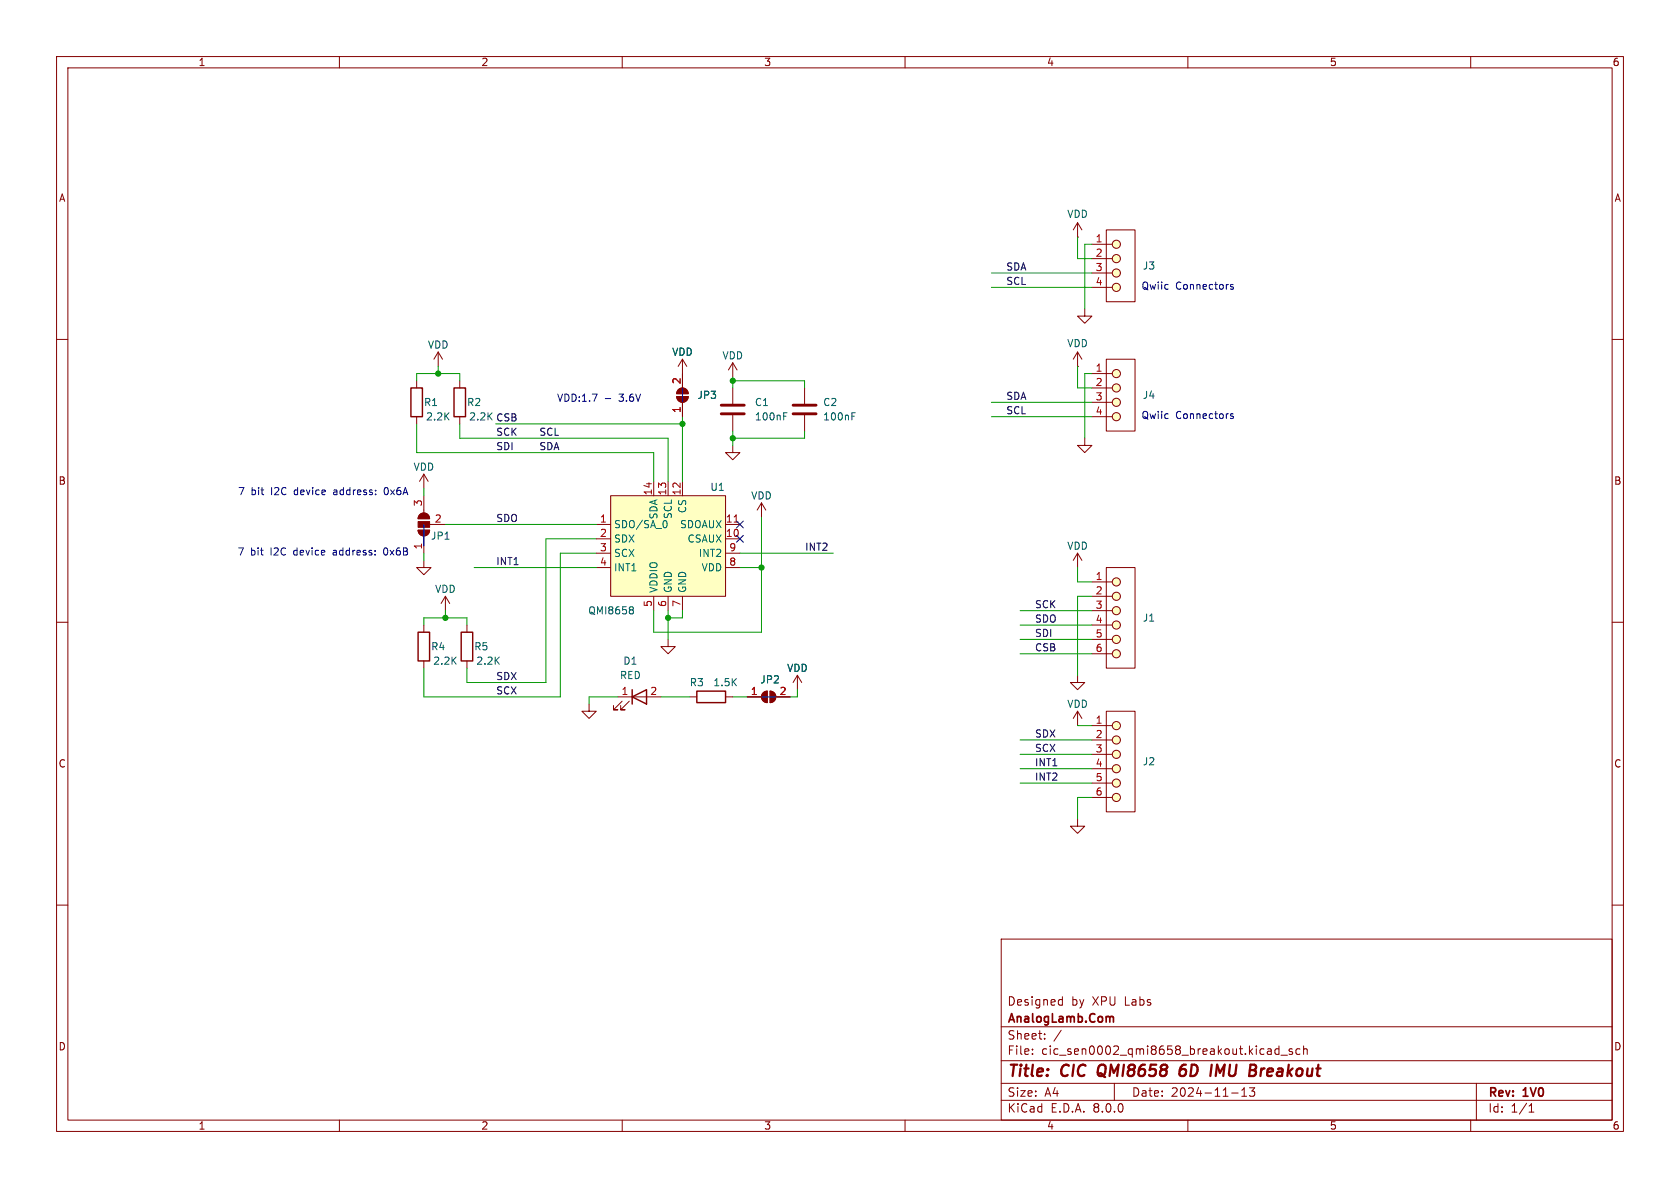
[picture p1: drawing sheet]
<svg xmlns="http://www.w3.org/2000/svg" width="297mm" height="210mm" viewBox="0 0 297 210" stroke-linecap="round" stroke-linejoin="round" font-family="sans-serif">
<g fill="none" stroke="#840000" stroke-width=".18">
<path d="M10 10h277v190h-277zM12 12h273v186h-273zM60 10v2M110 10v2M160 10v2M210 10v2M260 10v2M10 60h2M285 60h2M73.7 67.3v1.3M73.7 73.7v1.2M73.9 93.7h2a1.02 1.02 0 0 1-1 1 1.02 1.02 0 0 1-1-1z"/>
<path d="M74.2 91a1.02 1.02 0 0 1 1.1-.2 1.02 1.02 0 0 1 .6 .9h-2zM74.9 99.1v1.2h1.3l-1.3 1.3-1.2-1.3h1.2M74.9 83.8v2.6M74.9 87.6v3.1M74.9 94.7v3.1M74.9 83.8l.8 1.3M74.9 83.8l-.7 1.3M75.9 92.7h2.8M134.6 88.9l-.7 1.3M134.6 88.9v2.5M134.6 88.9l.8 1.3M10 110h2"/>
<path d="M74.9 110.5v1.3M74.9 116.8v1.3M78.7 105.4l-.7 1.3M78.7 105.4v2.6M78.7 105.4l.8 1.3M82.5 110.5v1.3M82.5 116.8v1.3M118.1 113v1.3h1.3l-1.3 1.3-1.3-1.3h1.3M285 110h2M104.1 124.5v1.2h1.3l-1.3 1.3-1.2-1.3h1.2M109.2 123.2h7.6M110 124l-1.5 1.5h.7h-.7v-.8"/>
<path d="M111.3 124l-1.6 1.5h.8h-.8v-.8M121.9 123.2h1.3M128.3 123.2h1.2M132.1 123.2h2.5M134.9 122.5l.7-.3v2a1.02 1.02 0 0 1-.9-.6 1.02 1.02 0 0 1 .2-1.1zM136.1 122.2a1.02 1.02 0 0 1 1.1 1 1.02 1.02 0 0 1-1.1 1zM137.2 123.2h2.5M190.5 125.7l.8 1.3M190.5 125.7v2.6M190.5 125.7l-.8 1.3M193 138.4h3.6M193 135.9h3.6"/>
<path d="M193 133.4h3.6M193 130.8h3.6M193 128.3h3.6M195.6 125.7h5.1v17.8h-5.1zM10 160h2M190.5 144.8v1.3h1.3l-1.3 1.2-1.3-1.2h1.3M193 141h3.6M285 160h2M177 166h108v32h-108zM187.4 176.7l.4 .1M187.8 176.2v1.5M187.8 177.6l-.4 .1"/>
<path d="M60 198v2M110 198v2M160 198v2M177 194.5h108M177 191.5h108M177 187.5h108M177 181.5h108M182.5 186.3v.1M182.5 185.5v.1M184.7 183.6v.1M184.7 182.8v.1M187.6 182.1l-1.3 2"/>
<path d="M197 191.5v3M210 198v2M217.7 193.2h1.2M219.5 193.8h.9M219.5 192.7l.5-.4v1.5M220.9 192.3h.9l-.5 .6 .4 .1v.7l-.2 .1h-.4l-.2-.1M224.7 185.5v.9M224.7 186.3l-.1 .1M224.7 185.8h-.1M226.1 184.9v1.5M226.1 185.5l-.4-.1-.3 .3v.4l.1 .2h.6M226.5 186.5h1.1"/>
<path d="M228.5 185.5l-.4-.1-.2 .2 .1 .2 .5 .2v.3h-.6M229.8 185.5l-.4-.1-.3 .3v.4l.1 .2h.6M230.5 185.5l.2-.1 .3 .1 .1 .9M230.5 184.9v1.5M260 198v2M261 191.5v6.5M270.3 196.6h.9M270.3 195.5l.4-.4v1.5"/>
<circle cx="197.4" cy="128.3" r=".72"/>
<circle cx="197.4" cy="135.9" r=".72"/>
<circle cx="197.4" cy="130.8" r=".72"/>
<circle cx="197.4" cy="138.4" r=".72"/>
<circle cx="197.4" cy="133.3" r=".72"/>
<circle cx="197.4" cy="141" r=".72"/>
</g>
<path d="M194.3 188.5a1.5 1.5 0 0 0 0 1.6M209.5 189.1a.66 .66 0 0 0-.9 .3M209.6 188.2a.91 .91 0 0 0-1 .9l-.1 .7 .1 .3a.66 .66 0 0 0 .9-.1M215.7 189.6l-.5-1.4-.3 2M223 188.9l-.2 1.3M223.4 188.9l-.5 .4" fill="none" stroke="#840000" stroke-width=".4"/>
<path d="M196.4 179.7l.4 .1v.1v.8" fill="none" stroke="#840000" stroke-width=".3"/>
<g fill="#ffffc2" stroke="#ffffc2" stroke-width=".18">
<circle cx="197.4" cy="141" r=".72"/>
<circle cx="197.4" cy="138.4" r=".72"/>
<circle cx="197.4" cy="135.9" r=".72"/>
<circle cx="197.4" cy="133.3" r=".72"/>
<circle cx="197.4" cy="130.8" r=".72"/>
<circle cx="197.4" cy="128.3" r=".72"/>
</g>
<path d="M72.6 68.6h2.1v5.1h-2.1zM73.9 111.8h2v5h-2zM81.5 111.8h2.1v5h-2.1zM111.8 123.2l2.5-1.3v2.6zM111.8 121.9v2.6M123.2 122.2h5.1v2h-5.1z" fill="none" stroke="#840000" stroke-width=".25"/>
<g fill="#840000" stroke="#840000" stroke-width=".18">
<path d="M73.9 93.7h2a1.02 1.02 0 0 1-1 1 1.02 1.02 0 0 1-1-1z"/>
<path d="M73.9 92.2h2v1h-2z"/>
<path d="M74.2 91a1.02 1.02 0 0 1 1.1-.2 1.02 1.02 0 0 1 .6 .9h-2z"/>
<path d="M134.9 122.5l.7-.3v2a1.02 1.02 0 0 1-.9-.6 1.02 1.02 0 0 1 .2-1.1z"/>
<path d="M136.1 122.2a1.02 1.02 0 0 1 1.1 1 1.02 1.02 0 0 1-1.1 1z"/>
</g>
<path d="M107.9 87.6h20.4v17.8h-20.4z" fill="#ffffc2"/>
<g fill="none" stroke="#840000" stroke-width=".18">
<path d="M190.5 39.4v2.5M190.5 39.4l-.8 1.2M190.5 39.4l.8 1.2M190.5 41.9h.1M191.8 54.6v1.3h1.2l-1.2 1.3-1.3-1.3h1.3M193 50.8h3.6M193 48.3h3.6M193 45.7h3.6M193 43.2h3.6M195.6 40.6h5.1v12.7h-5.1zM77.5 62.2l-.8 1.3M77.5 62.2v2.6"/>
<path d="M77.5 62.2l.7 1.3M81.3 67.3v1.3M81.3 73.7v1.2M119.6 70.1h2.1a1.02 1.02 0 0 1-1.1 1 1.02 1.02 0 0 1-1-1zM119.9 68.9a1.02 1.02 0 0 1 1.1-.2 1.02 1.02 0 0 1 .7 .9h-2.1zM120.6 63.5v5.1M120.6 71.1v2.6M120.6 63.5l-.7 1.3M120.6 63.5l.8 1.3M129.5 78.7v1.3h1.3l-1.3 1.3-1.2-1.3h1.2M129.5 64.1l-.7 1.3M129.5 64.1v2.6"/>
<path d="M129.5 68.6v2.8M129.5 73.4v2.8M129.5 64.1l.8 1.3M142.2 68.6v2.8M142.2 73.4v2.8M190.5 64.8h.1M190.5 62.2v2.6M190.5 62.2l-.8 1.3M190.5 62.2l.8 1.3M191.8 77.5v1.2h1.2l-1.2 1.3-1.3-1.3h1.3M193 73.7h3.6M193 71.1h3.6"/>
<path d="M193 68.6h3.6M193 66h3.6M195.6 63.5h5.1v12.7h-5.1zM105.4 92.7h2.5M105.4 95.3h2.5M105.4 97.8h2.5M107.9 87.6h20.4v17.8h-20.4zM115.6 85.1v2.5M118.1 85.1v2.5M120.6 85.1v2.5M128.3 92.7h2.5M128.3 95.3h2.5"/>
<path d="M128.3 97.8h2.5M190.5 97.8l.8 1.3M190.5 97.8v2.5M190.5 97.8l-.8 1.3M105.4 100.3h2.5M115.6 105.4v2.6M118.1 105.4v2.6M120.6 105.4v2.6M128.3 100.3h2.5M141 119.4l-.8 1.3M141 119.4v2.5M141 119.4l.7 1.3"/>
<path d="M190.5 119.4v1.3h1.3l-1.3 1.2-1.3-1.2h1.3M193 115.6h3.6M193 113h3.6M193 110.5h3.6M193 108h3.6M193 105.4h3.6M193 102.9h3.6M195.6 100.3h5.1v17.8h-5.1zM132.1 123.2h2.5M137.2 123.2h2.5"/>
<circle cx="197.4" cy="43.2" r=".72"/>
<circle cx="197.4" cy="50.8" r=".72"/>
<circle cx="197.4" cy="48.3" r=".72"/>
<circle cx="197.4" cy="45.7" r=".72"/>
<circle cx="197.4" cy="71.1" r=".72"/>
<circle cx="197.4" cy="66" r=".72"/>
<circle cx="197.4" cy="73.7" r=".72"/>
<circle cx="197.4" cy="68.6" r=".72"/>
<circle cx="197.4" cy="105.4" r=".72"/>
<circle cx="197.4" cy="102.9" r=".72"/>
<circle cx="197.4" cy="110.5" r=".72"/>
<circle cx="197.4" cy="107.9" r=".72"/>
<circle cx="197.4" cy="113" r=".72"/>
<circle cx="197.4" cy="115.6" r=".72"/>
</g>
<path d="M138.5 73.6h.5M138.5 73h.6M150.6 73.6h.4M150.6 73h.6M117.9 92.3v.5l-.1 .4-.2 .1M111.5 107.3h.2l.3 .2-.3 .3M111.5 107.8h.2M111.7 107.8l.3 .2v.3l-.1 .2h-.4" fill="none" stroke="#006464" stroke-width=".18"/>
<path d="M129.8 92.3h.7" fill="none" stroke="#a90000" stroke-width=".18"/>
<g fill="#ffffc2" stroke="#ffffc2" stroke-width=".18">
<circle cx="197.4" cy="50.8" r=".72"/>
<circle cx="197.4" cy="48.3" r=".72"/>
<circle cx="197.4" cy="45.7" r=".72"/>
<circle cx="197.4" cy="43.2" r=".72"/>
<circle cx="197.4" cy="73.7" r=".72"/>
<circle cx="197.4" cy="71.1" r=".72"/>
<circle cx="197.4" cy="68.6" r=".72"/>
<circle cx="197.4" cy="66" r=".72"/>
<circle cx="197.4" cy="115.6" r=".72"/>
<circle cx="197.4" cy="113" r=".72"/>
<circle cx="197.4" cy="110.5" r=".72"/>
<circle cx="197.4" cy="107.9" r=".72"/>
<circle cx="197.4" cy="105.4" r=".72"/>
<circle cx="197.4" cy="102.9" r=".72"/>
</g>
<path d="M80.3 68.6h2v5.1h-2z" fill="none" stroke="#840000" stroke-width=".25"/>
<g fill="#840000" stroke="#840000" stroke-width=".18">
<path d="M119.6 70.1h2.1a1.02 1.02 0 0 1-1.1 1 1.02 1.02 0 0 1-1-1z"/>
<path d="M119.9 68.9a1.02 1.02 0 0 1 1.1-.2 1.02 1.02 0 0 1 .7 .9h-2.1z"/>
</g>
<path d="M127.5 73.2h4.1M127.5 71.6h4.1M140.2 73.2h4.1M140.2 71.6h4.1" fill="none" stroke="#840000" stroke-width=".51"/>
<path d="M218 50.3h-.3l-.2 .2 .1 .1 .4 .2v.3h-.5M107 70.5h1M120.6 68.6v2.5M218 73.2l-.3-.1-.2 .2 .1 .2 .4 .1v.3h-.5M67.9 97l-.1 .3 .1 .7M68 86.3l-.1 .4 .1 .6M74.9 92.7v3.8M132.1 123.2h7.6" fill="none" stroke="#0000c2" stroke-width=".18"/>
<g fill="none" stroke="#009600" stroke-width=".18">
<path d="M175.3 48.3h17.7M175.3 50.8h17.7M190.5 41.9v3.8h2.5M193 43.2h-1.2v11.4M73.7 67.3v-1.3h7.6v1.3M73.7 74.9v5.1h41.9v5.1M77.5 64.8v1.2M81.3 74.9v2.6h36.8v7.6M87.6 74.9h33M120.6 73.7v11.4M129.5 67.3h12.7v1.3M129.5 66.7v1.9"/>
<path d="M129.5 76.2v2.5M142.2 76.2v1.3h-12.7M175.3 71.1h17.7M175.3 73.7h17.7M190.5 64.8v3.8h2.5M193 66h-1.2v11.5M74.9 86.4v1.2M74.9 97.8v1.3M78.7 92.7h26.7M105.4 97.8h-6.3v25.4h-24.2v-5.1M105.4 95.3h-8.9v25.4h-14v-2.6M130.8 97.8h16.5"/>
<path d="M134.6 91.4v20.4h-19v-3.8M74.9 110.5v-1.3h7.6v1.3M78.7 108v1.2M83.8 100.3h21.6M118.1 108v5M120.6 108v1.2h-2.5M130.8 100.3h3.8M180.3 113h12.7M180.3 115.6h12.7M180.3 110.5h12.7M180.3 108h12.7M190.5 100.3v2.6h2.5"/>
<path d="M193 105.4h-2.5v14M109.2 123.2h-5.1v1.3M116.8 123.2h5.1M129.5 123.2h2.6M141 121.9v1.3h-1.3M180.3 130.8h12.7M180.3 138.4h12.7M180.3 135.9h12.7M180.3 133.4h12.7M190.5 128.3h2.5M193 141h-2.5v3.8"/>
</g>
<path d="M130.2 92.1l1.2 1.2M130.2 94.6l1.2 1.3M131.4 92.1l-1.2 1.2M131.4 94.6l-1.2 1.3" fill="none" stroke="#000084" stroke-width=".18"/>
<g fill="#009600" stroke="#009600" stroke-width=".18">
<circle cx="134.6" cy="100.3" r=".46"/>
<circle cx="129.5" cy="77.5" r=".46"/>
<circle cx="129.5" cy="67.3" r=".46"/>
<circle cx="118.1" cy="109.2" r=".46"/>
<circle cx="78.7" cy="109.2" r=".46"/>
<circle cx="120.6" cy="74.9" r=".46"/>
<circle cx="77.5" cy="66" r=".46"/>
</g>
<g font-size="2.8" fill="#840000">
<text x="178" y="190.9">Title:</text>
<text x="187.7" y="190.9">CIC</text>
<text x="194.9" y="190.9">QMI8658</text>
<text x="210.2" y="190.9">6D</text>
<text x="216.4" y="190.9">IMU</text>
<text x="224.1" y="190.9">Breakout</text>
</g>
<g font-size="2.1" fill="#840000">
<text x="178" y="178">Designed</text>
<text x="189.4" y="178">by</text>
<text x="193.2" y="178">XPU</text>
<text x="199" y="178">Labs</text>
<text x="178" y="184">Sheet:</text>
<text x="178" y="181.2">AnalogLamb.Com</text>
<text x="178" y="186.7">File:</text>
<text x="184.1" y="186.7">cic_sen0002_qmi8658_breakout.kicad_sch</text>
<text x="178" y="196.9">KiCad</text>
<text x="178" y="194.1">Size:</text>
<text x="184.7" y="194.1">A4</text>
<text x="185.7" y="196.9">E.D.A.</text>
<text x="193.3" y="196.9">8.0.0</text>
<text x="200" y="194.1">Date:</text>
<text x="207" y="194.1">2024-11-13</text>
<text x="263" y="194.3">Rev:</text>
<text x="263" y="196.9">Id:</text>
<text x="267.1" y="196.9">1/1</text>
<text x="269.4" y="194.3">1V0</text>
</g>
<g font-size="1.8" fill="#840000">
<text x="35" y="11.9">1</text>
<text x="85" y="11.9">2</text>
<text x="135" y="11.9">3</text>
<text x="185" y="11.9">4</text>
<text x="235" y="11.9">5</text>
<text x="285" y="11.9">6</text>
<text x="10.3" y="35.9">A</text>
<text x="285.3" y="35.9">A</text>
<text x="10.3" y="85.9">B</text>
<text x="285.3" y="85.9">B</text>
<text x="10.3" y="135.9">C</text>
<text x="285.3" y="135.9">C</text>
<text x="10.3" y="185.9">D</text>
<text x="285.3" y="185.9">D</text>
<text x="35" y="199.9">1</text>
<text x="85" y="199.9">2</text>
<text x="135" y="199.9">3</text>
<text x="185" y="199.9">4</text>
<text x="235" y="199.9">5</text>
<text x="285" y="199.9">6</text>
</g>
<g font-size="1.8" fill="#006464">
<text x="188.6" y="38.7">VDD</text>
<text x="201.9" y="47.9">J3</text>
<text x="75.6" y="61.8">VDD</text>
<text x="118.7" y="63.1">VDD</text>
<text x="127.6" y="63.7">VDD</text>
<text x="188.6" y="61.6">VDD</text>
<text x="74.9" y="72">R1</text>
<text x="82.5" y="72">R2</text>
<text x="123.2" y="70.7">JP3</text>
<text x="133.4" y="72">C1</text>
<text x="145.4" y="72">C2</text>
<text x="201.9" y="70.7">J4</text>
<text x="75.2" y="74.5">2.2K</text>
<text x="133.4" y="74.5">100nF</text>
<text x="145.4" y="74.5">100nF</text>
<text x="73" y="83.4">VDD</text>
<text x="125.5" y="87">U1</text>
<text x="132.7" y="88.5">VDD</text>
<text x="76.1" y="95.6">JP1</text>
<text x="108.5" y="93.6">SDO/SA_0</text>
<text x="116.4" y="91.9" transform="rotate(-90 116.4 91.9)">SDA</text>
<text x="119" y="91.8" transform="rotate(-90 119 91.8)">SCL</text>
<text x="120.1" y="93.6">SDOAUX</text>
<text x="121.5" y="90.8" transform="rotate(-90 121.5 90.8)">CS</text>
<text x="108.5" y="96.1">SDX</text>
<text x="108.5" y="98.7">SCX</text>
<text x="108.5" y="101.2">INT1</text>
<text x="121.5" y="96.1">CSAUX</text>
<text x="123.4" y="98.7">INT2</text>
<text x="123.9" y="101.2">VDD</text>
<text x="188.6" y="97.4">VDD</text>
<text x="76.8" y="105">VDD</text>
<text x="116.4" y="104.9" transform="rotate(-90 116.4 104.9)">VDDIO</text>
<text x="119" y="104.9" transform="rotate(-90 119 104.9)">GND</text>
<text x="121.5" y="104.9" transform="rotate(-90 121.5 104.9)">GND</text>
<text x="103.9" y="108.8">QMI8658</text>
<text x="201.9" y="110.1">J1</text>
<text x="76.1" y="115.2">R4</text>
<text x="76.5" y="117.7">2.2K</text>
<text x="83.7" y="115.2">R5</text>
<text x="84.1" y="117.7">2.2K</text>
<text x="110.1" y="117.7">D1</text>
<text x="139.1" y="119">VDD</text>
<text x="109.5" y="120.2">RED</text>
<text x="121.8" y="121.5">R3</text>
<text x="126" y="121.5">1.5K</text>
<text x="134.3" y="121">JP2</text>
<text x="188.6" y="125.3">VDD</text>
<text x="201.9" y="135.5">J2</text>
</g>
<g font-size="1.8" fill="#0f0f0f">
<text x="177.8" y="47.9">SDA</text>
<text x="177.8" y="50.5">SCL</text>
<text x="177.8" y="70.8">SDA</text>
<text x="82.8" y="74.5">2.2K CSB</text>
<text x="87.6" y="77.1">SCK</text>
<text x="95.2" y="77.1">SCL</text>
<text x="177.8" y="73.3">SCL</text>
<text x="87.6" y="79.7">SDI</text>
<text x="95.2" y="79.7">SDA</text>
<text x="87.6" y="92.4">SDO</text>
<text x="87.6" y="100">INT1</text>
<text x="142.2" y="97.4">INT2</text>
<text x="182.9" y="107.6">SCK</text>
<text x="182.9" y="110.1">SDO</text>
<text x="182.9" y="112.7">SDI</text>
<text x="182.9" y="115.2">CSB</text>
<text x="87.6" y="122.8">SCX</text>
<text x="87.6" y="120.3">SDX</text>
<text x="182.9" y="130.5">SDX</text>
<text x="182.9" y="133">SCX</text>
<text x="182.9" y="135.5">INT1</text>
<text x="182.9" y="138.1">INT2</text>
</g>
<g font-size="1.8" fill="#a90000">
<text x="193.6" y="42.9">1</text>
<text x="193.6" y="45.5">2</text>
<text x="193.6" y="48">3</text>
<text x="193.6" y="50.5">4</text>
<text x="193.6" y="65.8">1</text>
<text x="120.4" y="68" transform="rotate(-90 120.4 68)">2</text>
<text x="193.6" y="68.3">2</text>
<text x="193.6" y="70.9">3</text>
<text x="120.4" y="73.1" transform="rotate(-90 120.4 73.1)">1</text>
<text x="193.6" y="73.4">4</text>
<text x="74.7" y="89.6" transform="rotate(-90 74.7 89.6)">3</text>
<text x="115.3" y="87.7" transform="rotate(-90 115.3 87.7)">14</text>
<text x="117.9" y="87.7" transform="rotate(-90 117.9 87.7)">13</text>
<text x="120.4" y="87.7" transform="rotate(-90 120.4 87.7)">12</text>
<text x="76.8" y="92.5">2</text>
<text x="106" y="92.5">1</text>
<text x="106" y="95">2</text>
<text x="128.2" y="95">10</text>
<text x="128.2" y="92.5">11</text>
<text x="74.7" y="97.2" transform="rotate(-90 74.7 97.2)">1</text>
<text x="106" y="97.5">3</text>
<text x="106" y="100.1">4</text>
<text x="128.8" y="100.1">8</text>
<text x="128.8" y="97.5">9</text>
<text x="115.3" y="107.4" transform="rotate(-90 115.3 107.4)">5</text>
<text x="117.9" y="107.4" transform="rotate(-90 117.9 107.4)">6</text>
<text x="120.4" y="107.4" transform="rotate(-90 120.4 107.4)">7</text>
<text x="193.6" y="102.6">1</text>
<text x="193.6" y="105.2">2</text>
<text x="193.6" y="107.7">3</text>
<text x="193.6" y="110.2">4</text>
<text x="193.6" y="112.8">5</text>
<text x="193.6" y="115.3">6</text>
<text x="109.8" y="122.9">1</text>
<text x="114.9" y="122.9">2</text>
<text x="132.6" y="122.9">1</text>
<text x="137.7" y="122.9">2</text>
<text x="193.6" y="128">1</text>
<text x="193.6" y="130.6">2</text>
<text x="193.6" y="133.1">3</text>
<text x="193.6" y="135.6">4</text>
<text x="193.6" y="138.2">5</text>
<text x="193.6" y="140.7">6</text>
</g>
<g font-size="1.8" fill="#0000c2">
<text x="201.7" y="51.4">Qwiic</text>
<text x="207.8" y="51.4">Connectors</text>
<text x="98.4" y="71.2">VDD:1.7</text>
<text x="109.5" y="71.2">3.6V</text>
<text x="201.7" y="74.3">Qwiic</text>
<text x="207.8" y="74.3">Connectors</text>
<text x="42" y="87.7">7</text>
<text x="44.4" y="87.7">bit</text>
<text x="48" y="87.7">I2C</text>
<text x="52.3" y="87.7">device</text>
<text x="59.4" y="87.7">address:</text>
<text x="68.6" y="87.7">0x6A</text>
<text x="41.9" y="98.4">7</text>
<text x="44.3" y="98.4">bit</text>
<text x="47.9" y="98.4">I2C</text>
<text x="52.2" y="98.4">device</text>
<text x="59.3" y="98.4">address:</text>
<text x="68.5" y="98.4">0x6B</text>
</g>
</svg>
